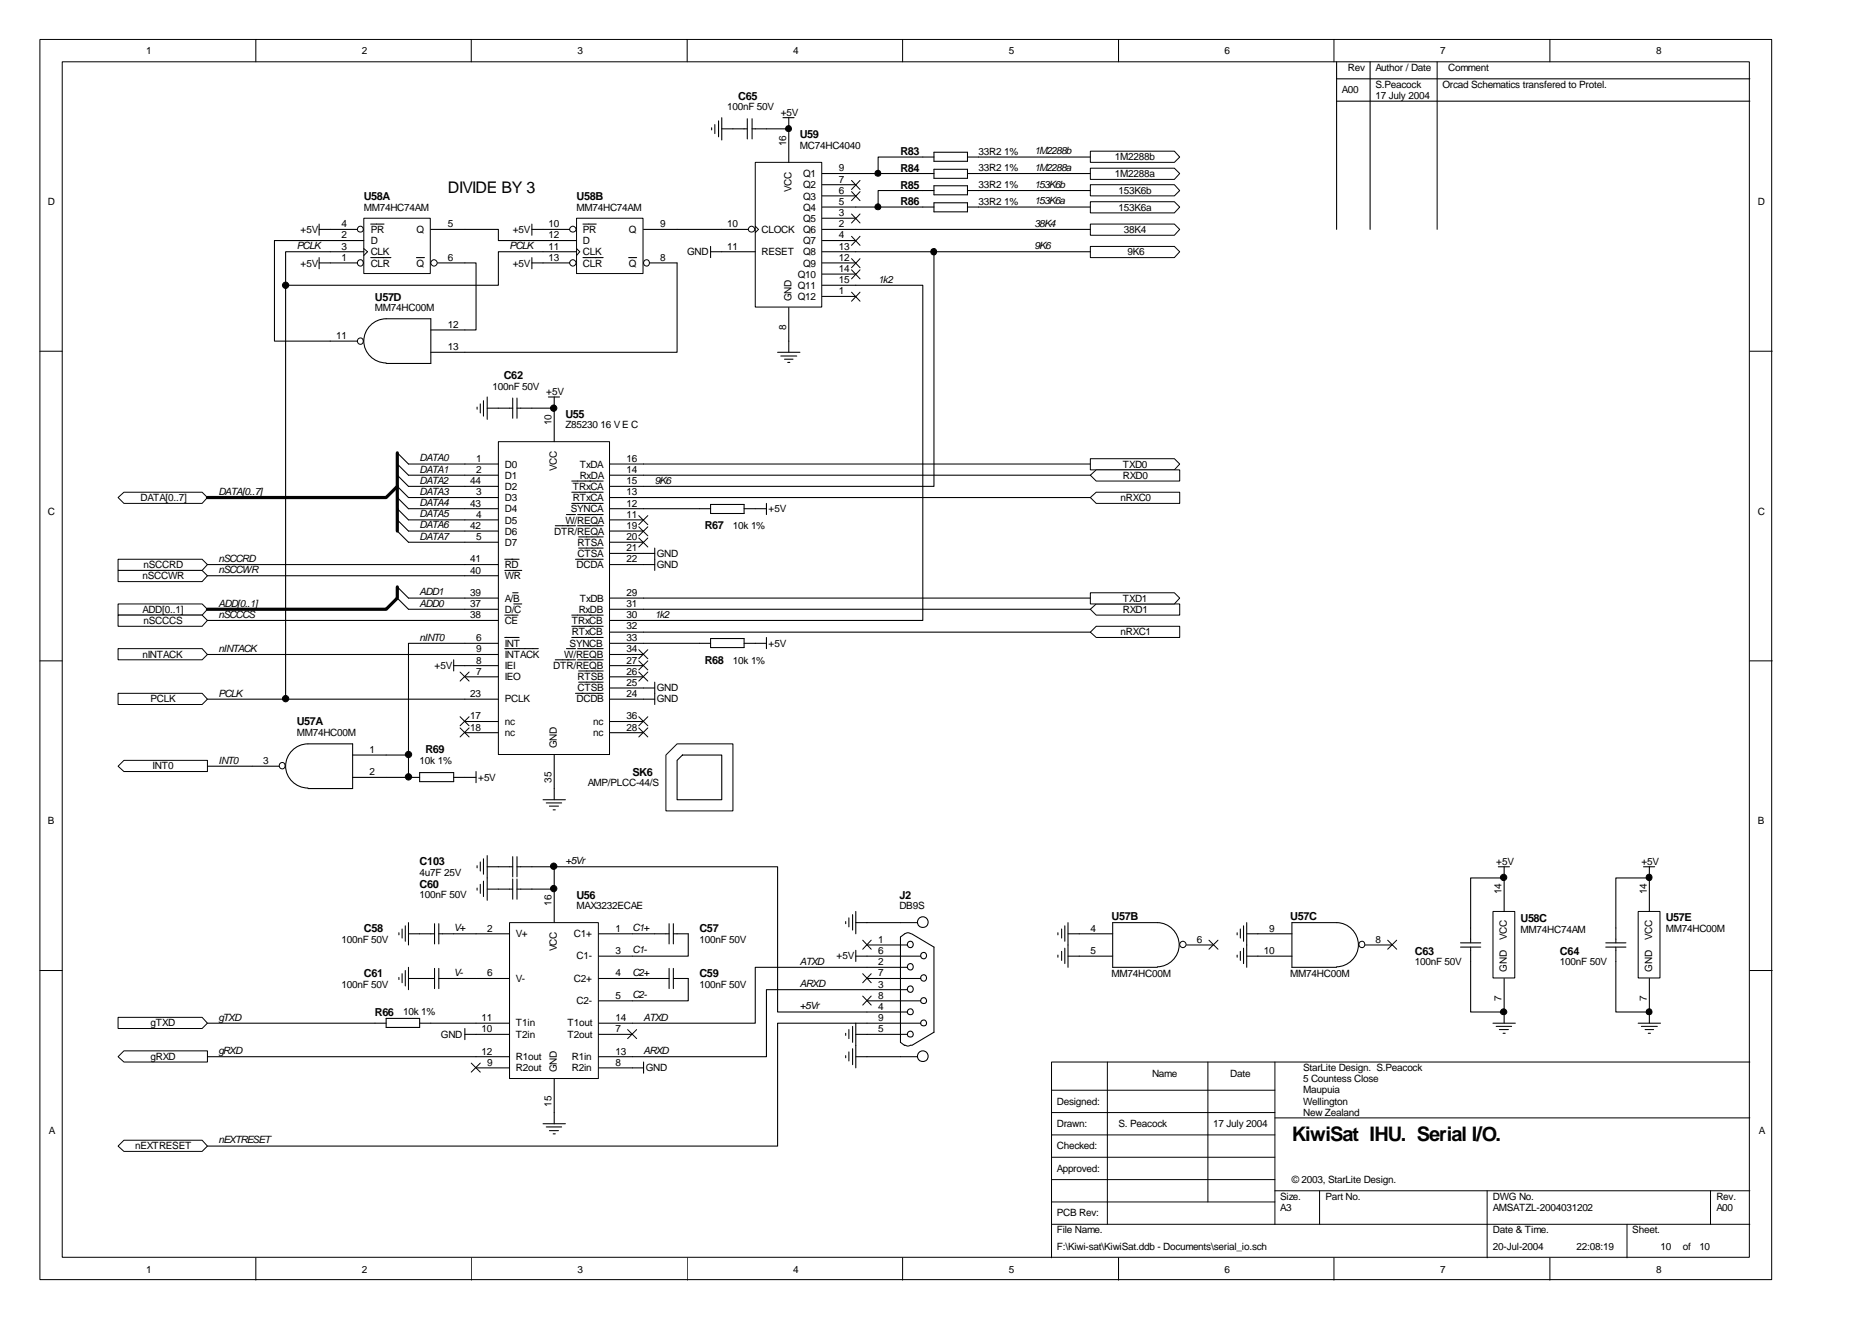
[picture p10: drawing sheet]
<svg xmlns="http://www.w3.org/2000/svg" width="297mm" height="210mm" viewBox="0 0 297 210" stroke-linecap="round" stroke-linejoin="round" font-family="sans-serif">
<g fill="none" stroke="#000" stroke-width=".16">
<path d="M6.3 6.3h275.7v197.3h-275.7zM9.9 9.8h268.6v190.3h-268.6zM40.7 6.3v3.5M75 6.3v3.5M109.4 6.3v3.5M143.7 6.3v3.5M178.1 6.3v3.5M212.3 6.3v3.5M228.8 9.8v26.7M246.7 6.3v3.5M6.3 55.9h3.6M278.6 55.9h3.5"/>
<path d="M6.3 105.2h3.6M278.6 105.2h3.5M6.3 154.4h3.6M278.6 154.4h3.5M167.4 173.5h35.5M167.4 177.1h35.5M176.3 169v25.8M192.3 169v22.3M202.9 177.9h75.7M202.9 169v25.8M278.6 169h-111.2v31.2M167.4 184.2h35.5"/>
<path d="M167.4 180.6h35.5M167.4 187.7h35.5M167.4 191.3h35.5M167.4 194.8h111.2M202.9 189.5h75.7M210.1 189.5v5.3M236.7 189.5v10.7M259 194.8v5.4M272.3 189.5v5.3M40.7 200.2v3.5M75 200.2v3.5M109.4 200.2v3.5"/>
<path d="M143.7 200.2v3.5M178.1 200.2v3.5M212.3 200.2v3.5M246.7 200.2v3.5"/>
</g>
<path d="M212.8 9.8v26.7M212.8 12.5h65.8M218.1 9.8v26.7" fill="none" stroke="#000" stroke-width=".17"/>
<g fill="#fff" stroke="#000" stroke-width=".16">
<path d="M18.8 96.1h13.4l.8 .9-.8 .9h-13.4z" fill-rule="evenodd"/>
<path d="M18.8 79.2l.9-.9h12.5l.8 .9-.8 .9h-12.5z" fill-rule="evenodd"/>
<path d="M18.8 89h13.4l.8 .8-.8 1h-13.4z" fill-rule="evenodd"/>
<path d="M18.8 90.8h13.4l.8 .8-.8 1h-13.4z" fill-rule="evenodd"/>
<path d="M18.8 97.9h13.4l.8 .8-.8 1h-13.4z" fill-rule="evenodd"/>
<path d="M18.8 121.9l.9-.9h13.3v1.8h-13.3z" fill-rule="evenodd"/>
<path d="M18.8 103.2h13.4l.8 1-.8 .8h-13.4z" fill-rule="evenodd"/>
<path d="M18.8 161.9h13.4l.8 .9-.8 .9h-13.4z" fill-rule="evenodd"/>
<path d="M18.8 168.2l.9-1h13.3v1.8h-13.3z" fill-rule="evenodd"/>
<path d="M18.8 110.3h13.4l.8 1-.8 .8h-13.4z" fill-rule="evenodd"/>
<path d="M173.6 73h13.3l.9 .8-.9 1h-13.3z" fill-rule="evenodd"/>
<path d="M173.6 35.7h13.3l.9 .8-.9 .9h-13.3z" fill-rule="evenodd"/>
<path d="M173.6 39.2h13.3l.9 .9-.9 .9h-13.3z" fill-rule="evenodd"/>
<path d="M173.6 75.6l.9-.8h13.3v1.8h-13.3z" fill-rule="evenodd"/>
<path d="M173.6 79.2l.9-.9h13.3v1.8h-13.3z" fill-rule="evenodd"/>
<path d="M173.6 26.8h13.3l.9 .8-.9 .9h-13.3z" fill-rule="evenodd"/>
<path d="M173.6 32.1h13.3l.9 .8-.9 1h-13.3z" fill-rule="evenodd"/>
<path d="M173.6 97l.9-.9h13.3v1.8h-13.3z" fill-rule="evenodd"/>
<path d="M173.6 100.6l.9-.9h13.3v1.7h-13.3z" fill-rule="evenodd"/>
<path d="M173.6 24.1h13.3l.9 .9-.9 .8h-13.3z" fill-rule="evenodd"/>
<path d="M173.6 29.4h13.3l.9 .9-.9 .9h-13.3z" fill-rule="evenodd"/>
<path d="M173.6 94.3h13.3l.9 .9-.9 .9h-13.3z" fill-rule="evenodd"/>
<path d="M19.7 181.5h12.5l.8 .9-.8 .8h-12.5l-.9-.8z" fill-rule="evenodd"/>
</g>
<path d="M79.4 70.4h17.6v49.7h-17.6z" fill="#fff"/>
<g fill="none" stroke="#000" stroke-width=".16">
<path d="M79.3 70.3h17.7v49.8h-17.7zM73.2 115.8l1.5 1.5M73.2 114.1l1.5 1.4M73.2 106.9l1.5 1.5M74.7 115.8l-1.5 1.5M74.7 114.1l-1.5 1.4M74.7 106.9l-1.5 1.5M101.7 114.1l1.4 1.4M101.7 115.8l1.4 1.5M103.1 114.1l-1.4 1.4M103.1 115.8l-1.4 1.5"/>
<circle cx="44.9" cy="121.8" r=".49"/>
<circle cx="188.3" cy="150.3" r=".5"/>
<circle cx="216.8" cy="150.3" r=".49"/>
</g>
<g fill="none" stroke="#000" stroke-width=".17">
<path d="M63.2 72.1l1.8 1.7h14.3M63.2 73.8l1.8 1.8h14.3M63.2 75.6l1.8 1.8h14.3M63.2 77.4l1.8 1.8h14.3M63.2 79.2l1.8 1.8h14.3M75.9 64.8v.3M76.5 64.3v1.4M77 63.8v2.4M77.6 65h4M77.6 63.2v3.5M81.6 63.3v3.3M82.3 65h5.9"/>
<path d="M82.3 63.3v3.3M87.3 63.2h1.8M88.2 63.2v7.1M91 76.6h5M91 78.3h5M97.1 73.8h5.3M97.1 75.6h5.3M97.1 77.4h5.3M97.1 79.2h5.3M33 89.8h46.3M33 91.6h46.3M33 98.7h46.3"/>
<path d="M63.2 81l1.8 1.7h14.3M63.2 82.7l1.8 1.8h14.3M63.2 84.5l1.8 1.8h14.3M63.2 93.4l1.8 1.8h14.3M63.2 95.2l1.8 1.8h14.3M80.3 89h2.3M80.3 90.8h2.8M80.3 97.9h2.2M81.6 94.3h.9M81.8 96.1h1.3M88.4 83.7h3.2M90.2 81.9h1.4"/>
<path d="M91 97.9h5M91 80.1h5M91 99.7h5M91.6 89h4.4M91.9 81.9h4.1M91.9 83.7h4.1M92.1 85.4h3.9M92.1 87.2h3.9M97.1 81h5.3M97.1 82.7h5.3M97.1 84.5h5.3M97.1 86.3h5.3"/>
<path d="M97.1 89.8h5.3M97.1 95.2h5.3M97.1 97h5.3M97.1 98.7h5.3M97.1 88.1h5.3M33 104.2h46.3M33 111.3h46.3M72.2 105.9h7.1M72.2 105v1.8M74 102.4h5.3M74 107.7h5.3M74 114.8h5.3"/>
<path d="M74 116.6h5.3M80.3 101.4h2.3M80.3 103.2h5.4M88.4 105h3.2M90.2 103.2h1.4M91 101.4h5M91.6 110.3h4.4M91.9 103.2h4.1M91.9 105h4.1M92.1 106.8h3.9M92.1 108.6h3.9M97.1 102.4h5.3"/>
<path d="M97.1 104.2h5.3M97.1 105.9h5.3M97.1 107.7h5.3M97.1 111.3h5.3M97.1 100.6h5.3M97.1 109.5h5.3M97.1 114.8h5.3M97.1 116.6h5.3M40.1 121.9h4.3M49 125.4a3.5 3.5 0 0 1-3.5-3.5 3.5 3.5 0 0 1 3.5-3.5h7.1v7.1h-7.1M56.1 120.2h5.4M56.1 123.7h5.4"/>
<path d="M86.4 127.3h3.6M87 127.8h2.4M87.5 128.3h1.4M88.1 128.9h.3M88.2 120.2v7.1M171.8 148.6h5.3M171.8 152.2h5.3M184.2 153.9a3.5 3.5 0 0 0 3.5-3.6 3.5 3.5 0 0 0-3.5-3.5h-7.1v7.1h7.1M188.9 150.4h4.2M200.2 148.6h5.5M200.2 152.2h5.5M212.8 153.9a3.5 3.5 0 0 0 3.4-3.6 3.5 3.5 0 0 0-3.4-3.5h-7.1v7.1h7.1"/>
<path d="M217.3 150.4h4.4"/>
</g>
<path d="M63.2 77.4l-1.7 1.8h-28.5M63.2 72.1v12.4M63.2 93.4v1.8l-1.7 1.8h-28.5" fill="none" stroke="#000" stroke-width=".51"/>
<path d="M260.9 145.1h3.3v10.5h-3.3z" fill="#fff"/>
<path d="M260.8 145h3.4v10.6h-3.4z" fill="none" stroke="#000" stroke-width=".16"/>
<g fill="none" stroke="#000" stroke-width=".17">
<path d="M102.4 75.6h71.2M102.4 73.8h71.2M102.4 97h71.2M102.4 95.2h71.2M74 102.4h-9v21.3h-3.5M33 121.9h7.1M61.5 120.2h3.5M65 123.7h1.8M66.8 123h5.4v1.4h-5.4zM72.2 123.7h3.6M75.8 122.8v1.8M261.6 137.9h1.8"/>
<path d="M262.6 139.7h-5.4v10.3M262.6 137.9v7.1M255.6 150.7h3.2M255.6 150h3.2M257.2 150.7v10.4h5.4M262.6 155.7v7.1M260.8 162.8h3.5M261.3 163.3h2.5M261.9 163.8h1.3M262.4 164.4h.3"/>
</g>
<path d="M58 34.8h10.5v8.7h-10.5z" fill="#fff"/>
<g fill="none" stroke="#000" stroke-width=".16">
<path d="M57.9 34.7h10.6v8.8h-10.6zM57.9 39.6l.6 .5-.6 .6"/>
<circle cx="57.4" cy="36.5" r=".47"/>
<circle cx="57.3" cy="41.8" r=".49"/>
<circle cx="69.1" cy="41.8" r=".5"/>
</g>
<path d="M52.6 36.5h4.3M52.6 38.3h5.3M59 35.7h2.1M68.6 36.5h5.4M52.6 40.1h5.3M52.6 41.8h4.3M59 41h3.2M66.3 41h1.3M69.7 41.8h4.3" fill="none" stroke="#000" stroke-width=".17"/>
<path d="M91.9 34.8h10.5v8.7h-10.5z" fill="#fff"/>
<g fill="none" stroke="#000" stroke-width=".16">
<path d="M91.8 34.7h10.6v8.8h-10.6zM91.8 39.6l.5 .5-.5 .6"/>
<circle cx="91.2" cy="36.5" r=".48"/>
<circle cx="91.2" cy="41.8" r=".5"/>
<circle cx="102.9" cy="41.8" r=".49"/>
</g>
<path d="M86.4 36.5h4.3M86.4 38.3h5.4M92.8 35.7h2.1M102.4 36.5h5.4M86.4 40.1h5.4M86.4 41.8h4.3M92.8 41h3.2M100.1 41h1.2M103.5 41.8h4.3" fill="none" stroke="#000" stroke-width=".17"/>
<path d="M237.7 145.1h3.4v10.5h-3.4z" fill="#fff"/>
<g fill="none" stroke="#000" stroke-width=".16">
<path d="M192.4 149.6l1.5 1.5M193.9 149.6l-1.5 1.5M220.9 149.6l1.4 1.5M222.3 149.6l-1.4 1.5M237.7 145h3.4v10.6h-3.4z"/>
<circle cx="57.3" cy="54.3" r=".49"/>
</g>
<g fill="none" stroke="#000" stroke-width=".17">
<path d="M50.8 35.7v1.7M50.8 36.5h1.8M52.6 38.3h-8.9v16h13.2M74 36.5h5.3v1.8h7.1M84.7 36.5h1.7M84.7 35.7v1.7M107.8 36.5h7.1M50.8 41v1.8M50.8 41.8h1.8M52.6 40.1h-7.1v71.2M61.5 57.8a3.5 3.5 0 0 1-3.6-3.6 3.5 3.5 0 0 1 3.6-3.5h7.1v7.1h-7.1M74 41.8h1.8v10.7h-7.2"/>
<path d="M84.7 41.8h1.7M84.7 41v1.8M86.4 40.1h-7.1v5.3h-33.8M107.8 41.8v14.3h-39.2M238.5 137.9h1.8M239.4 139.7h-5.3v10.3M239.4 137.9v7.1M168.4 148.4v.4M168.4 152v.3M169 147.8v1.5M169 151.4v1.4M169.5 147.3v2.5"/>
<path d="M169.5 150.9v2.4M170 146.8v7.1M170 148.6h1.8M170 152.2h1.8M196.9 148.4v.4M196.9 152v.3M197.4 147.8v1.5M197.4 151.4v1.4M198 147.3v2.5M198 150.9v2.4M198.5 148.6h1.7M198.5 152.2h1.7"/>
<path d="M198.5 146.8v7.1M232.5 150.7h3.2M232.5 150h3.2M234.1 150.7v10.4h5.3M239.4 155.7v7.1M237.7 162.8h3.5M238.2 163.3h2.4M238.7 163.8h1.4M239.3 164.4h.3"/>
</g>
<path d="M120.3 25.9h10.5v23h-10.5z" fill="#fff"/>
<g fill="none" stroke="#000" stroke-width=".16">
<path d="M120.2 25.8h10.6v23.1h-10.6zM120.2 36l.5 .5-.5 .5M135.6 28.7l1.3 1.5M135.6 30.5l1.3 1.4M135.6 34.1l1.3 1.4M135.6 37.6l1.3 1.4M136.9 28.7l-1.3 1.5M136.9 30.5l-1.3 1.4M136.9 34.1l-1.3 1.4M136.9 37.6l-1.3 1.4M135.6 41.2l1.3 1.4M135.6 42.9l1.3 1.5"/>
<path d="M135.6 46.5l1.3 1.4M136.9 41.2l-1.3 1.4M136.9 42.9l-1.3 1.5M136.9 46.5l-1.3 1.4M101.7 85.6l1.4 1.5M101.7 83.8l1.4 1.5M101.7 82.1l1.4 1.4M103.1 85.6l-1.4 1.5M103.1 83.8l-1.4 1.5M103.1 82.1l-1.4 1.4M101.7 106.9l1.4 1.5M101.7 105.2l1.4 1.4"/>
<path d="M101.7 103.4l1.4 1.4M103.1 106.9l-1.4 1.5M103.1 105.2l-1.4 1.4M103.1 103.4l-1.4 1.4"/>
<circle cx="119.7" cy="36.5" r=".48"/>
</g>
<g fill="none" stroke="#000" stroke-width=".17">
<path d="M113.8 19.8v1.5M114.4 19.2v2.6M114.9 18.7v3.6M119 18.9v3.2M119.7 18.9v3.2M124.6 18.7h1.8M125.6 18.7v7.1M113.1 39.2v1.8M113.3 20.3v.4M114.9 36.5h4.2M114.9 20.5h4.1M119.7 20.5h5.9"/>
<path d="M130.9 36.5h42.7M130.9 27.6h17.8M130.9 29.4h5.3M130.9 31.2h5.3M130.9 32.9h17.8M130.9 34.7h5.3M130.9 38.3h5.3M148.7 25h-8.9v2.6M148.7 30.3h-8.9v2.6M148.7 24.2h5.3v1.5h-5.3zM148.7 26.9h5.3v1.5h-5.3zM148.7 29.6h5.3v1.4h-5.3z"/>
<path d="M148.7 32.3h5.3v1.4h-5.3zM154 27.6h19.6M154 32.9h19.6M154 25h19.6M154 30.3h19.6M113.1 40.1h7.1M123.8 56.1h3.5M124.3 56.7h2.5M124.9 57.2h1.3M125.4 57.7h.3M125.6 49v7.1M130.9 45.4h16v53.3h-44.5"/>
<path d="M130.9 40.1h42.7M130.9 41.8h5.3M130.9 43.6h5.3M130.9 47.2h5.3M102.4 79.2h71.2M102.4 81h10.7M102.4 88.1h1.8M102.4 89.8h1.8M104.2 87.2v3.6M113.1 80.3h5.3v1.4h-5.3zM118.4 81h3.6M122 80.1v1.8"/>
<path d="M102.4 100.6h71.2M102.4 102.4h10.7M102.4 109.5h1.8M102.4 111.3h1.8M104.2 108.6v3.5M113.1 101.6h5.3v1.5h-5.3zM118.4 102.4h3.6M122 101.4v1.8"/>
</g>
<path d="M81.2 146.9h14v24.7h-14z" fill="#fff"/>
<path d="M81.1 146.8h14.1v24.8h-14.1zM137.3 149.6l1.4 1.5M137.3 155l1.4 1.4M137.3 158.5l1.4 1.4M138.7 149.6l-1.4 1.5M138.7 155l-1.4 1.4M138.7 158.5l-1.4 1.4M75 169.2l1.5 1.4M76.5 169.2l-1.5 1.4M99.9 163.8l1.4 1.5M101.3 163.8l-1.4 1.5" fill="none" stroke="#000" stroke-width=".16"/>
<g fill="none" stroke="#000" stroke-width=".17">
<path d="M148.7 40.1v37.3h-46.3M75.9 137.8v.3M76.5 137.2v1.4M77 136.7v2.4M77.6 136.2v7.1M77.6 137.9h4M81.6 136.3v3.2M81.6 139.9v3.2M82.3 136.3v3.2M82.3 139.9v3.2M82.3 137.9h5.9M88.2 137.9v3.6h-5.9"/>
<path d="M88.2 137.9h35.6v23.2h20.6M63.5 148.4v.4M63.5 155.5v.4M64 147.8v1.5M64 155v1.4M64.5 147.3v2.5M64.5 154.4v2.5M65 148.6h4.2M65 155.7h4.2M65 146.8v3.6M65 153.9v3.6M69.2 147v3.2"/>
<path d="M69.2 154.1v3.2M69.8 148.6h2.4M69.8 155.7h2.4M69.8 147v3.2M69.8 154.1v3.2M75.8 148.6h5.3M75.8 155.7h5.3M75.9 141.3v.4M76.5 140.7v1.5M77 140.2v2.5M77.6 141.5h4M88.2 141.5v5.3"/>
<path d="M95.3 148.6h5.4M95.3 155.7h5.4M104.2 148.6h2.3M104.2 155.7h2.3M106.5 147v3.2M106.5 154.1v3.2M107.2 148.6h2.4v3.6h-14.3M107.2 155.7h2.4v3.6h-14.3M107.2 147v3.2M107.2 154.1v3.2M134.6 146.7v.3M135.1 146.1v1.4"/>
<path d="M135.7 145.6v2.4M136.2 146.8h9.8M136.2 145v3.6M138 155.7h8.6M138 159.3h8.6M138 152.2h8.6M138 150.4h6.4M144.4 153.9h-24.2v8.9h-24.9M144.4 157.5h-22.4v10.7h-26.7M145 148.6l-.5-.2a1.97 1.97 0 0 0-1.2 .7v16.8l.7 .5M145.1 148.6l3.6 2.1v13.6l-3.6 2.1M33 162.8h28.5"/>
<path d="M33 168.2h48.1M61.5 162.1h5.3v1.4h-5.3zM66.8 162.8h14.3M74 164.6h7.1M74 163.7v1.8M75.8 169.9h5.3M86.4 178.8h3.6M87 179.3h2.4M87.5 179.9h1.4M88.2 171.7v7.1M95.3 164.6h5.4M95.3 169.9h7.1"/>
<path d="M102.4 169v1.8M134.6 164.4v.4M134.6 168v.3M135.1 163.8v1.5M135.1 167.4v1.4M135.7 163.3v2.6M135.7 166.9v2.5M136.2 164.6h8.2M136.2 168.2h9.8M136.2 162.8v7.1M144 166.3l.5 .2 .5-.2M146.6 162.8h-22.8v19.6h-90.8"/>
<path d="M88.1 180.4h.3"/>
<circle cx="144.9" cy="157.4" r=".49"/>
<circle cx="144.9" cy="153.9" r=".49"/>
<circle cx="144.9" cy="150.3" r=".49"/>
<circle cx="146.9" cy="146.8" r=".85"/>
<circle cx="147" cy="155.6" r=".49"/>
<circle cx="147" cy="152.1" r=".49"/>
<circle cx="147" cy="159.2" r=".47"/>
<circle cx="144.9" cy="161" r=".47"/>
<circle cx="144.9" cy="164.6" r=".47"/>
<circle cx="146.9" cy="168.1" r=".85"/>
<circle cx="147" cy="162.8" r=".47"/>
</g>
<g fill="#000" stroke="#000" stroke-width=".16">
<circle cx="125.5" cy="20.5" r=".47"/>
<circle cx="139.7" cy="32.9" r=".47"/>
<circle cx="139.7" cy="27.6" r=".47"/>
<circle cx="45.5" cy="45.4" r=".5"/>
<circle cx="148.6" cy="40.1" r=".49"/>
<circle cx="88.1" cy="65" r=".5"/>
<circle cx="45.5" cy="111.2" r=".5"/>
<circle cx="65" cy="123.6" r=".5"/>
<circle cx="65" cy="120.1" r=".5"/>
<circle cx="239.4" cy="139.6" r=".5"/>
<circle cx="262.5" cy="139.6" r=".49"/>
<circle cx="88.1" cy="141.4" r=".5"/>
<circle cx="239.4" cy="161" r=".48"/>
<circle cx="262.5" cy="161" r=".47"/>
</g>
<path d="M107.8 118.4h8.9v10.6h-10.7v-8.8z" fill-rule="evenodd" fill="#fff" stroke="#000" stroke-width=".16"/>
<path d="M212.8 16.1h65.8M107.8 121l.8-.8h6.3v7.1h-7.1zM72.2 148.6h3.6M72.2 155.7h3.6M100.7 148.6h3.5M100.7 155.7h3.5M136.2 151.2v1.8M136.2 152.2h1.8" fill="none" stroke="#000" stroke-width=".17"/>
<circle cx="88.1" cy="137.9" r=".5" fill="#000" stroke="#000" stroke-width=".16"/>
<text font-size="3.2" x="205.7" y="181.5">KiwiSat IHU. Serial I/O.</text>
<text font-size="2.5" x="71.3" y="30.7">DIVIDE BY 3</text>
<g font-size="1.8">
<text x="117.5" y="15.8">C65</text>
<text x="127.3" y="22">U59</text>
<text x="143.3" y="24.7">R83</text>
<text x="143.3" y="27.4">R84</text>
<text x="57.9" y="31.8">U58A</text>
<text x="91.8" y="31.8">U58B</text>
<text x="143.3" y="32.7">R86</text>
<text x="143.3" y="30.1">R85</text>
<text x="59.7" y="47.9">U57D</text>
<text x="80.2" y="60.3">C62</text>
<text x="90" y="66.5">U55</text>
<text x="112.2" y="84.3">R67</text>
<text x="112.2" y="105.7">R68</text>
<text x="47.2" y="115.4">U57A</text>
<text x="67.7" y="119.9">R69</text>
<text x="100.7" y="123.5">SK6</text>
<text x="66.8" y="137.7">C103</text>
<text x="66.8" y="141.2">C60</text>
<text x="91.8" y="143">U56</text>
<text x="143.2" y="143">J2</text>
<text x="57.9" y="148.4">C58</text>
<text x="111.3" y="148.4">C57</text>
<text x="177" y="146.4">U57B</text>
<text x="205.4" y="146.4">U57C</text>
<text x="242.1" y="146.7">U58C</text>
<text x="265.2" y="146.6">U57E</text>
<text x="57.9" y="155.5">C61</text>
<text x="111.3" y="155.5">C59</text>
<text x="225.2" y="151.9">C63</text>
<text x="248.3" y="151.9">C64</text>
<text x="59.7" y="161.6">R66</text>
</g>
<g font-size="1.6">
<text x="23.3" y="8.7">1</text>
<text x="57.6" y="8.7">2</text>
<text x="91.9" y="8.7">3</text>
<text x="126.2" y="8.7">4</text>
<text x="160.6" y="8.7">5</text>
<text x="194.9" y="8.7">6</text>
<text x="214.5" y="11.3">Rev</text>
<text x="218.9" y="11.3">Author / Date</text>
<text x="229.3" y="8.7">7</text>
<text x="230.5" y="11.3">Comment</text>
<text x="263.7" y="8.7">8</text>
<text x="115.7" y="17.5">100nF 50V</text>
<text x="213.6" y="14.8">A00</text>
<text x="218.9" y="14">S.Peacock</text>
<text x="218.9" y="15.8">17 July 2004</text>
<text x="229.6" y="14">Orcad Schematics transfered to Protel.</text>
<text x="124.3" y="18.4">+5V</text>
<text x="125.1" y="23.2" transform="rotate(-90 125.1 23.2)">16</text>
<text x="127.3" y="23.7">MC74HC4040</text>
<text x="127.8" y="28.2">Q1</text>
<text x="127.8" y="30">Q2</text>
<text x="133.5" y="27.3">9</text>
<text x="133.5" y="29.1">7</text>
<text x="155.8" y="24.7">33R2 1%</text>
<text x="155.8" y="27.3">33R2 1%</text>
<text x="155.8" y="30">33R2 1%</text>
<text x="164.7" y="27.2">1M2288a</text>
<text x="164.7" y="24.6">1M2288b</text>
<text x="164.7" y="29.9">153K6b</text>
<text x="177.5" y="28.2">1M2288a</text>
<text x="177.5" y="25.5">1M2288b</text>
<text x="7.6" y="32.6">D</text>
<text x="57.9" y="33.5">MM74HC74AM</text>
<text x="91.8" y="33.5">MM74HC74AM</text>
<text x="126" y="30.5" transform="rotate(-90 126 30.5)">VCC</text>
<text x="127.8" y="31.8">Q3</text>
<text x="127.8" y="33.5">Q4</text>
<text x="127.8" y="35.3">Q5</text>
<text x="133.5" y="30.8">6</text>
<text x="133.5" y="32.6">5</text>
<text x="133.5" y="34.4">3</text>
<text x="155.8" y="32.6">33R2 1%</text>
<text x="164.7" y="32.5">153K6a</text>
<text x="178.1" y="33.5">153K6a</text>
<text x="178.1" y="30.8">153K6b</text>
<text x="279.8" y="32.6">D</text>
<text x="47.2" y="39.6">PCLK</text>
<text x="47.8" y="37.1">+5V</text>
<text x="54.4" y="36.2">4</text>
<text x="54.4" y="39.7">3</text>
<text x="54.4" y="37.9">2</text>
<text x="54.4" y="41.5">1</text>
<text x="59" y="37.1">PR</text>
<text x="59" y="40.7">CLK</text>
<text x="59" y="38.9">D</text>
<text x="66.3" y="37.1">Q</text>
<text x="71.3" y="36.2">5</text>
<text x="71.3" y="41.5">6</text>
<text x="81.1" y="39.6">PCLK</text>
<text x="81.6" y="37.1">+5V</text>
<text x="87.3" y="36.2">10</text>
<text x="87.3" y="39.7">11</text>
<text x="87.3" y="37.9">12</text>
<text x="87.3" y="41.5">13</text>
<text x="92.8" y="37.1">PR</text>
<text x="92.8" y="40.7">CLK</text>
<text x="92.8" y="38.9">D</text>
<text x="100.1" y="37.1">Q</text>
<text x="105.1" y="36.2">9</text>
<text x="105.1" y="41.5">8</text>
<text x="109.4" y="40.7">GND</text>
<text x="115.7" y="39.7">11</text>
<text x="115.7" y="36.2">10</text>
<text x="121.2" y="40.7">RESET</text>
<text x="121.2" y="37.1">CLOCK</text>
<text x="127.8" y="37.1">Q6</text>
<text x="127.8" y="38.9">Q7</text>
<text x="127.8" y="40.7">Q8</text>
<text x="133.5" y="36.2">2</text>
<text x="133.5" y="37.9">4</text>
<text x="133.5" y="39.7">13</text>
<text x="133.5" y="41.5">12</text>
<text x="164.7" y="36.1">38K4</text>
<text x="164.7" y="39.6">9K6</text>
<text x="178.9" y="37.1">38K4</text>
<text x="179.5" y="40.7">9K6</text>
<text x="47.8" y="42.4">+5V</text>
<text x="59" y="42.4">CLR</text>
<text x="66.3" y="42.4">Q</text>
<text x="81.6" y="42.4">+5V</text>
<text x="92.8" y="42.4">CLR</text>
<text x="100.1" y="42.4">Q</text>
<text x="126" y="47.9" transform="rotate(-90 126 47.9)">GND</text>
<text x="127" y="44.2">Q10</text>
<text x="127" y="46">Q11</text>
<text x="127" y="47.8">Q12</text>
<text x="127.8" y="42.4">Q9</text>
<text x="133.5" y="43.3">14</text>
<text x="133.5" y="45.1">15</text>
<text x="133.5" y="46.8">1</text>
<text x="139.8" y="45">1k2</text>
<text x="53.5" y="53.9">11</text>
<text x="59.7" y="49.5">MM74HC00M</text>
<text x="71.3" y="52.2">12</text>
<text x="125.1" y="52.5" transform="rotate(-90 125.1 52.5)">8</text>
<text x="71.3" y="55.7">13</text>
<text x="78.4" y="62">100nF 50V</text>
<text x="87" y="62.8">+5V</text>
<text x="87.8" y="67.7" transform="rotate(-90 87.8 67.7)">10</text>
<text x="90" y="68.2">Z85230 16 V E C</text>
<text x="66.8" y="73.4">DATA0</text>
<text x="66.8" y="75.2">DATA1</text>
<text x="66.8" y="77">DATA2</text>
<text x="74.8" y="77.1">44</text>
<text x="75.8" y="73.5">1</text>
<text x="75.8" y="75.3">2</text>
<text x="80.3" y="74.4">D0</text>
<text x="80.3" y="76.2">D1</text>
<text x="80.3" y="78">D2</text>
<text x="88.6" y="74.9" transform="rotate(-90 88.6 74.9)">VCC</text>
<text x="91.2" y="78">TRxCA</text>
<text x="92.3" y="74.4">TxDA</text>
<text x="92.3" y="76.2">RxDA</text>
<text x="99.7" y="73.5">16</text>
<text x="99.7" y="75.3">14</text>
<text x="99.7" y="77.1">15</text>
<text x="104.2" y="77">9K6</text>
<text x="178.7" y="74.4">TXD0</text>
<text x="178.7" y="76.2">RXD0</text>
<text x="7.6" y="81.9">C</text>
<text x="22.4" y="79.8">DATA[0..7]</text>
<text x="34.8" y="78.8">DATA[0..7]</text>
<text x="66.8" y="78.8">DATA3</text>
<text x="66.8" y="80.5">DATA4</text>
<text x="66.8" y="82.3">DATA5</text>
<text x="74.8" y="80.6">43</text>
<text x="75.8" y="78.8">3</text>
<text x="75.8" y="82.4">4</text>
<text x="80.3" y="79.8">D3</text>
<text x="80.3" y="81.5">D4</text>
<text x="80.3" y="83.3">D5</text>
<text x="90" y="83.3">W/REQA</text>
<text x="90.8" y="81.5">SYNCA</text>
<text x="91.2" y="79.8">RTxCA</text>
<text x="99.7" y="78.8">13</text>
<text x="99.7" y="80.6">12</text>
<text x="99.7" y="82.4">11</text>
<text x="122.3" y="81.5">+5V</text>
<text x="178.4" y="79.8">nRXC0</text>
<text x="279.8" y="81.9">C</text>
<text x="34.8" y="89.4">nSCCRD</text>
<text x="66.8" y="84.1">DATA6</text>
<text x="66.8" y="85.9">DATA7</text>
<text x="74.8" y="84.2">42</text>
<text x="74.8" y="89.5">41</text>
<text x="75.8" y="86">5</text>
<text x="80.3" y="85.1">D6</text>
<text x="80.3" y="86.9">D7</text>
<text x="88.2" y="85.1">DTR/REQA</text>
<text x="91.9" y="86.9">RTSA</text>
<text x="91.9" y="88.7">CTSA</text>
<text x="99.7" y="84.2">19</text>
<text x="99.7" y="86">20</text>
<text x="99.7" y="87.7">21</text>
<text x="99.7" y="89.5">22</text>
<text x="104.6" y="88.7">GND</text>
<text x="116.7" y="84.2">10k 1%</text>
<text x="22.7" y="92.2">nSCCWR</text>
<text x="22.9" y="90.4">nSCCRD</text>
<text x="34.8" y="91.2">nSCCWR</text>
<text x="66.8" y="94.8">ADD1</text>
<text x="74.8" y="91.3">40</text>
<text x="74.8" y="94.8">39</text>
<text x="80.3" y="90.4">RD</text>
<text x="80.3" y="92.2">WR</text>
<text x="80.3" y="95.8">A/B</text>
<text x="91.8" y="90.4">DCDA</text>
<text x="92.3" y="95.8">TxDB</text>
<text x="99.7" y="94.8">29</text>
<text x="104.6" y="90.4">GND</text>
<text x="178.7" y="95.8">TXD1</text>
<text x="22.7" y="97.6">ADD[0..1]</text>
<text x="22.9" y="99.3">nSCCCS</text>
<text x="34.8" y="98.3">nSCCCS</text>
<text x="34.8" y="96.5">ADD[0..1]</text>
<text x="66.8" y="96.5">ADD0</text>
<text x="66.8" y="102">nINT0</text>
<text x="74.8" y="96.6">37</text>
<text x="74.8" y="98.4">38</text>
<text x="80.3" y="97.6">D/C</text>
<text x="80.3" y="99.3">CE</text>
<text x="91" y="99.3">TRxCB</text>
<text x="91" y="101.1">RTxCB</text>
<text x="92.1" y="97.6">RxDB</text>
<text x="99.7" y="96.6">31</text>
<text x="99.7" y="98.4">30</text>
<text x="99.7" y="100.2">32</text>
<text x="104.2" y="98.3">1k2</text>
<text x="178.4" y="101.1">nRXC1</text>
<text x="178.7" y="97.6">RXD1</text>
<text x="22.7" y="104.7">nINTACK</text>
<text x="34.8" y="103.7">nINTACK</text>
<text x="69.2" y="106.4">+5V</text>
<text x="75.8" y="102">6</text>
<text x="75.8" y="103.8">9</text>
<text x="75.8" y="105.6">8</text>
<text x="75.8" y="107.4">7</text>
<text x="80.3" y="102.9">INT</text>
<text x="80.3" y="104.7">INTACK</text>
<text x="80.3" y="106.4">IEI</text>
<text x="88.1" y="106.4">DTR/REQB</text>
<text x="89.8" y="104.7">W/REQB</text>
<text x="90.7" y="102.9">SYNCB</text>
<text x="99.7" y="102">33</text>
<text x="99.7" y="103.8">34</text>
<text x="99.7" y="105.6">27</text>
<text x="99.7" y="107.4">26</text>
<text x="116.7" y="105.6">10k 1%</text>
<text x="122.3" y="102.9">+5V</text>
<text x="24" y="111.8">PCLK</text>
<text x="34.8" y="110.8">PCLK</text>
<text x="74.8" y="110.9">23</text>
<text x="80.3" y="108.2">IEO</text>
<text x="80.3" y="111.8">PCLK</text>
<text x="91.8" y="111.8">DCDB</text>
<text x="91.9" y="108.2">RTSB</text>
<text x="91.9" y="110">CTSB</text>
<text x="99.7" y="109.1">25</text>
<text x="99.7" y="110.9">24</text>
<text x="104.6" y="110">GND</text>
<text x="104.6" y="111.8">GND</text>
<text x="47.2" y="117.1">MM74HC00M</text>
<text x="58.8" y="119.8">1</text>
<text x="74.8" y="114.5">17</text>
<text x="74.8" y="116.3">18</text>
<text x="80.3" y="115.3">nc</text>
<text x="80.3" y="117.1">nc</text>
<text x="88.6" y="119.1" transform="rotate(-90 88.6 119.1)">GND</text>
<text x="94.4" y="117.1">nc</text>
<text x="94.4" y="115.3">nc</text>
<text x="99.7" y="116.3">28</text>
<text x="99.7" y="114.5">36</text>
<text x="24.3" y="122.4">INT0</text>
<text x="34.8" y="121.5">INT0</text>
<text x="41.9" y="121.6">3</text>
<text x="58.8" y="123.4">2</text>
<text x="66.8" y="121.6">10k 1%</text>
<text x="76.1" y="124.2">+5V</text>
<text x="87.8" y="124.6" transform="rotate(-90 87.8 124.6)">35</text>
<text x="93.6" y="125.2">AMP/PLCC-44/S</text>
<text x="7.6" y="131.2">B</text>
<text x="279.8" y="131.2">B</text>
<text x="90" y="137.5">+5Vr</text>
<text x="238.2" y="137.6">+5V</text>
<text x="261.3" y="137.6">+5V</text>
<text x="66.8" y="142.9">100nF 50V</text>
<text x="66.8" y="139.4">4u7F 25V</text>
<text x="239" y="142.3" transform="rotate(-90 239 142.3)">14</text>
<text x="262.1" y="142.3" transform="rotate(-90 262.1 142.3)">14</text>
<text x="72.2" y="148.2">V+</text>
<text x="77.6" y="148.3">2</text>
<text x="82.1" y="149.1">V+</text>
<text x="87.8" y="144.1" transform="rotate(-90 87.8 144.1)">16</text>
<text x="91.4" y="149.1">C1+</text>
<text x="91.8" y="144.7">MAX3232ECAE</text>
<text x="98" y="148.3">1</text>
<text x="100.7" y="148.2">C1+</text>
<text x="143.2" y="144.7">DB9S</text>
<text x="173.6" y="148.3">4</text>
<text x="202" y="148.3">9</text>
<text x="239.9" y="149.6" transform="rotate(-90 239.9 149.6)">VCC</text>
<text x="242.1" y="148.4">MM74HC74AM</text>
<text x="263" y="149.6" transform="rotate(-90 263 149.6)">VCC</text>
<text x="265.2" y="148.3">MM74HC00M</text>
<text x="54.4" y="150">100nF 50V</text>
<text x="72.2" y="155.3">V-</text>
<text x="77.6" y="155.4">6</text>
<text x="88.6" y="151.4" transform="rotate(-90 88.6 151.4)">VCC</text>
<text x="91.8" y="152.7">C1-</text>
<text x="98" y="155.4">4</text>
<text x="98" y="151.8">3</text>
<text x="100.7" y="151.7">C1-</text>
<text x="100.7" y="155.3">C2+</text>
<text x="111.3" y="150">100nF 50V</text>
<text x="127.3" y="153.5">ATXD</text>
<text x="133.2" y="152.7">+5V</text>
<text x="139.8" y="150">1</text>
<text x="139.8" y="151.8">6</text>
<text x="139.8" y="153.6">2</text>
<text x="139.8" y="155.4">7</text>
<text x="173.6" y="151.8">5</text>
<text x="177" y="155.5">MM74HC00M</text>
<text x="190.5" y="150">6</text>
<text x="201.2" y="151.8">10</text>
<text x="205.4" y="155.5">MM74HC00M</text>
<text x="218.9" y="150">8</text>
<text x="225.2" y="153.6">100nF 50V</text>
<text x="239.9" y="154.6" transform="rotate(-90 239.9 154.6)">GND</text>
<text x="248.3" y="153.6">100nF 50V</text>
<text x="263" y="154.6" transform="rotate(-90 263 154.6)">GND</text>
<text x="54.4" y="157.2">100nF 50V</text>
<text x="64.2" y="161.6">10k 1%</text>
<text x="82.1" y="156.2">V-</text>
<text x="91.4" y="156.2">C2+</text>
<text x="91.8" y="159.8">C2-</text>
<text x="98" y="158.9">5</text>
<text x="100.7" y="158.8">C2-</text>
<text x="111.3" y="157.2">100nF 50V</text>
<text x="127.3" y="157.1">ARXD</text>
<text x="127.3" y="160.6">+5Vr</text>
<text x="139.8" y="157.2">3</text>
<text x="139.8" y="158.9">8</text>
<text x="139.8" y="160.7">4</text>
<text x="239" y="159.3" transform="rotate(-90 239 159.3)">7</text>
<text x="262.1" y="159.3" transform="rotate(-90 262.1 159.3)">7</text>
<text x="24" y="163.3">gTXD</text>
<text x="34.8" y="162.4">gTXD</text>
<text x="34.8" y="167.7">gRXD</text>
<text x="70.2" y="165.1">GND</text>
<text x="76.6" y="167.8">12</text>
<text x="76.6" y="164.3">10</text>
<text x="76.6" y="162.5">11</text>
<text x="82.1" y="165.1">T2in</text>
<text x="82.1" y="163.3">T1in</text>
<text x="90.3" y="163.3">T1out</text>
<text x="90.3" y="165.1">T2out</text>
<text x="98" y="162.5">14</text>
<text x="98" y="164.3">7</text>
<text x="98" y="167.8">13</text>
<text x="102.4" y="162.4">ATXD</text>
<text x="102.4" y="167.7">ARXD</text>
<text x="139.8" y="162.5">9</text>
<text x="139.8" y="164.3">5</text>
<text x="24" y="168.7">gRXD</text>
<text x="77.6" y="169.6">9</text>
<text x="82.1" y="170.4">R2out</text>
<text x="82.1" y="168.7">R1out</text>
<text x="88.6" y="170.6" transform="rotate(-90 88.6 170.6)">GND</text>
<text x="91" y="168.7">R1in</text>
<text x="91" y="170.4">R2in</text>
<text x="98" y="169.6">8</text>
<text x="102.8" y="170.4">GND</text>
<text x="183.4" y="171.4">Name</text>
<text x="195.8" y="171.4">Date</text>
<text x="207.4" y="170.4">StarLite Design. S.Peacock</text>
<text x="207.4" y="172.2">5 Countess Close</text>
<text x="87.8" y="176.1" transform="rotate(-90 87.8 176.1)">15</text>
<text x="168.2" y="175.8">Designed:</text>
<text x="168.2" y="179.3">Drawn:</text>
<text x="178.1" y="179.3">S. Peacock</text>
<text x="193.1" y="179.3">17 July 2004</text>
<text x="207.4" y="174">Maupuia</text>
<text x="207.4" y="175.8">Wellington</text>
<text x="207.4" y="177.6">New Zealand</text>
<text x="7.8" y="180.4">A</text>
<text x="21.5" y="182.9">nEXTRESET</text>
<text x="34.8" y="182">nEXTRESET</text>
<text x="168.2" y="182.9">Checked:</text>
<text x="280" y="180.4">A</text>
<text x="168.2" y="186.5">Approved:</text>
<text x="203.8" y="190.9">Size.</text>
<text x="205.7" y="188.2">© 2003, StarLite Design.</text>
<text x="211" y="190.9">Part No.</text>
<text x="237.7" y="190.9">DWG No.</text>
<text x="273.2" y="190.9">Rev.</text>
<text x="168.2" y="193.6">PCB Rev:</text>
<text x="168.2" y="196.3">File Name.</text>
<text x="203.8" y="192.7">A3</text>
<text x="237.7" y="192.7">AMSATZL-2004031202</text>
<text x="237.7" y="196.3">Date &amp; Time.</text>
<text x="259.8" y="196.3">Sheet.</text>
<text x="273.2" y="192.7">A00</text>
<text x="23.3" y="202.5">1</text>
<text x="57.6" y="202.5">2</text>
<text x="91.9" y="202.5">3</text>
<text x="126.2" y="202.5">4</text>
<text x="160.6" y="202.5">5</text>
<text x="168.2" y="198.9">F:\Kiwi-sat\KiwiSat.ddb - Documents\serial_io.sch</text>
<text x="194.9" y="202.5">6</text>
<text x="229.3" y="202.5">7</text>
<text x="237.7" y="198.9">20-Jul-2004</text>
<text x="251" y="198.9">22:08:19</text>
<text x="263.7" y="202.5">8</text>
<text x="264.3" y="198.9">10</text>
<text x="267.9" y="198.9">of</text>
<text x="270.5" y="198.9">10</text>
</g>
</svg>
